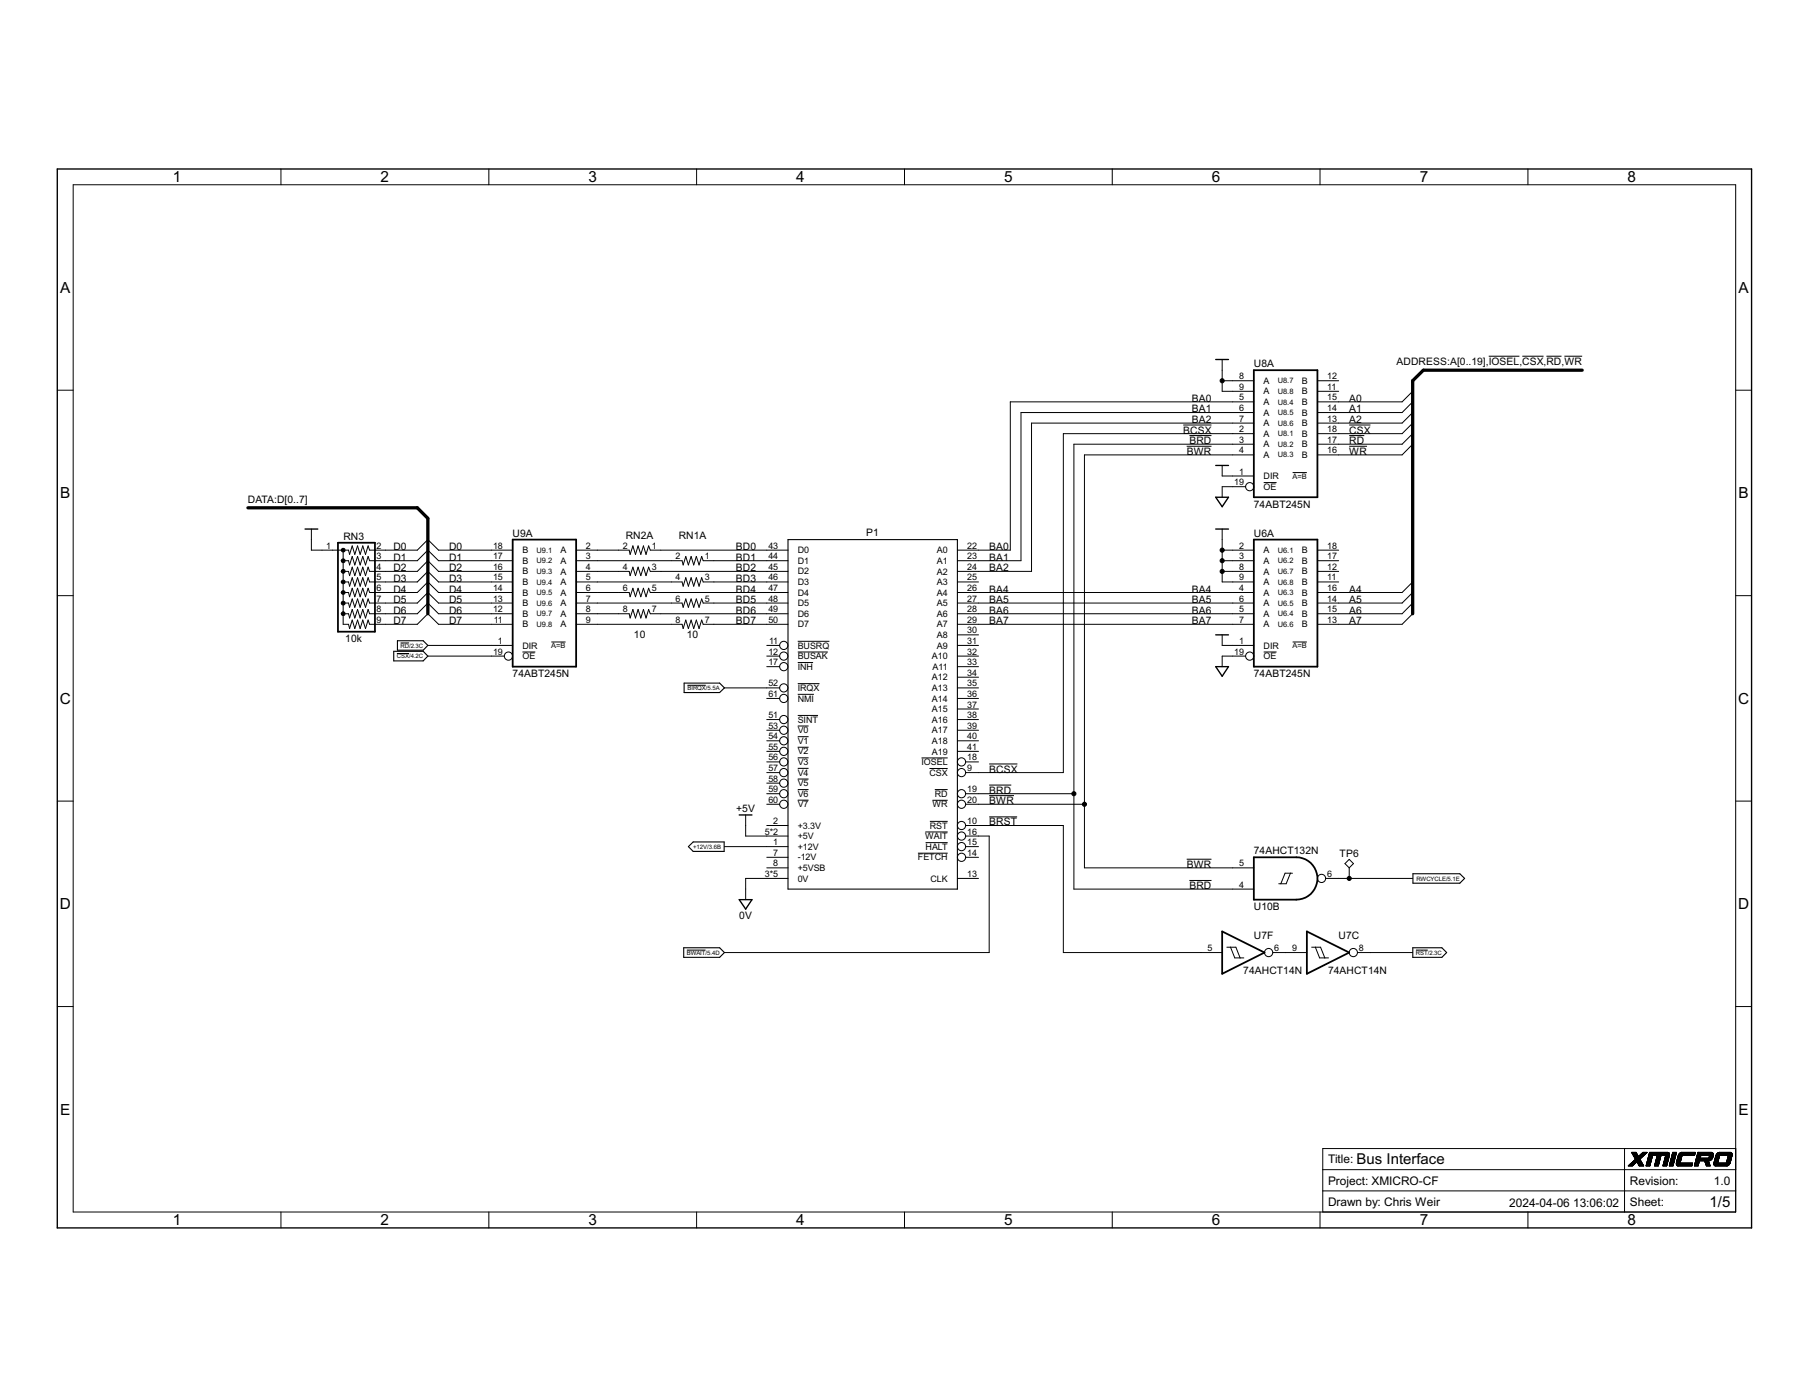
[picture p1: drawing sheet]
<svg xmlns="http://www.w3.org/2000/svg" width="279mm" height="216mm" viewBox="0 0 279 216" stroke-linecap="round" stroke-linejoin="round" font-family="sans-serif">
<g fill="none" stroke="#000" stroke-width=".15">
<path d="M11.3 28.5h256.8v158.7h-256.8zM43.4 26.1v2.4M75.5 26.1v2.4M107.6 26.1v2.4M139.7 26.1v2.4M171.8 26.1v2.4M203.9 26.1v2.4M236 26.1v2.4M188.8 55.5v4.9h4.9M188.8 58.8h4.9M203.5 58.8h3.3M229.9 55h4.8"/>
<path d="M235.1 55h3.3M238.8 55h2.4M241.6 55h2.8M8.8 60.3h2.5M182.8 65.6h4.3M183.3 68.9h3.8M183.7 67.3h3.4M188.8 71.9v1.6h4.9M192.4 75.2h-3.6v1.6M193.7 62.1h-37.7v22.9h-8.1M193.7 63.7h-36v22.9h-9.8M193.7 65.3h-34.4v22.9h-11.4"/>
<path d="M193.7 67h-29.5v52.3h-15.1M193.7 70.3h-26.2v63.7h26.2M193.7 68.6h-27.8v68.7h27.8M195.2 74.5h2M199.6 73h2.2M203.5 60.4h3.3M208.4 67.3h2.3M208.4 68.9h2.7M208.4 65.6h3.3M218.2 60.4l-1.6 1.7h-13.1M218.2 62.1l-1.6 1.6h-13.1M218.2 63.7l-1.6 1.6h-13.1"/>
<path d="M218.2 65.3l-1.6 1.7h-13.1M218.2 67l-1.6 1.6h-13.1M218.2 68.6l-1.6 1.7h-13.1M268.1 60.3h2.4M8.8 92h2.5M48.1 81.7v3.3h5.7l.2 .6 .4-1.3 .4 1.3 .4-1.3 .4 1.3 .4-1.3 .5 1.3 .4-1.3 .2 .7h7.4l1.6-1.7 1.6 1.7h11.5M53 86.6h.8l.2 .6 .4-1.3 .4 1.3 .4-1.3 .4 1.3 .4-1.3 .5 1.3 .4-1.3 .2 .7h7.4l1.6-1.6 1.6 1.6h11.5M53 88.2h.8l.2 .7 .4-1.3 .4 1.3 .4-1.3 .4 1.3 .4-1.3 .5 1.3 .4-1.3 .2 .6h7.4l1.6-1.6 1.6 1.6h11.5M53 89.9h.8l.2 .6 .4-1.3 .4 1.3 .4-1.3 .4 1.3 .4-1.3 .5 1.3 .4-1.3 .2 .7h7.4l1.6-1.7 1.6 1.7h11.5M53 91.5h.8l.2 .7 .4-1.4 .4 1.4 .4-1.4 .4 1.4 .4-1.4 .5 1.4 .4-1.4 .2 .7h7.4l1.6-1.6 1.6 1.6h11.5M53 93.1h.8l.2 .7 .4-1.3 .4 1.3 .4-1.3 .4 1.3 .4-1.3 .5 1.3 .4-1.3 .2 .6h7.4l1.6-1.6 1.6 1.6h11.5M53 94.8h.8l.2 .6 .4-1.3 .4 1.3 .4-1.3 .4 1.3 .4-1.3 .5 1.3 .4-1.3 .2 .7h7.4l1.6-1.7 1.6 1.7h11.5"/>
<path d="M53 85v11.4h.8l.2 .7 .4-1.3 .4 1.3 .4-1.3 .4 1.3 .4-1.3 .5 1.3 .4-1.3 .2 .6h7.4l1.6-1.6 1.6 1.6h11.5M61.9 99.3h1.3M66.1 99.7h13.1M85.2 99.1h2.2M89 85h8.2l.1 .6 .4-1.3 .4 1.3 .5-1.3 .4 1.3 .4-1.3 .4 1.3 .4-1.3 .2 .7h21.3M89 86.6h16.3l.2 .6 .4-1.3 .4 1.3 .4-1.3 .4 1.3 .4-1.3 .5 1.3 .4-1.3 .2 .7h13.1M89 88.2h8.2l.1 .7 .4-1.3 .4 1.3 .5-1.3 .4 1.3 .4-1.3 .4 1.3 .4-1.3 .2 .6h21.3M89 89.9h16.3l.2 .6 .4-1.3 .4 1.3 .4-1.3 .4 1.3 .4-1.3 .5 1.3 .4-1.3 .2 .7h13.1M89 91.5h8.2l.1 .7 .4-1.4 .4 1.4 .5-1.4 .4 1.4 .4-1.4 .4 1.4 .4-1.4 .2 .7h21.3M89 93.1h16.3l.2 .7 .4-1.3 .4 1.3 .4-1.3 .4 1.3 .4-1.3 .5 1.3 .4-1.3 .2 .6h13.1M89 94.8h8.2l.1 .6 .4-1.3 .4 1.3 .5-1.3 .4 1.3 .4-1.3 .4 1.3 .4-1.3 .2 .7h21.3M89 96.4h16.3l.2 .7 .4-1.3 .4 1.3 .4-1.3 .4 1.3 .4-1.3 .5 1.3 .4-1.3 .2 .6h13.1"/>
<path d="M118.4 99.7h2M123.2 99h4.9M147.9 89.9h3.2M147.9 91.5h45.8M147.9 93.1h45.8M147.9 94.8h45.8M147.9 96.4h45.8M147.9 98h3.2M147.9 99.7h3.2M188.8 85h4.9M188.8 86.6h4.9M188.8 88.2h4.9"/>
<path d="M188.8 81.7v8.2h4.9M188.8 98v1.7h4.9M199.6 99.1h2.2M203.5 85h3.3M203.5 86.6h3.3M203.5 88.2h3.3M203.5 89.9h3.3M218.2 89.9l-1.6 1.6h-13.1M218.2 91.5l-1.6 1.6h-13.1M218.2 93.1l-1.6 1.7h-13.1M218.2 94.8l-1.6 1.6h-13.1M268.1 92h2.4"/>
<path d="M61.3 100.9h1.9M66.1 101.3h11.8M80.7 100.7h2M106.2 105.8h2.8M111.9 106.2h8.5M118.4 117.7h2M118.4 111.1h2M118.4 101.3h2M118.4 103h2M118.4 107.9h2M118.4 119.3h2M118.4 116h2"/>
<path d="M118.4 114.4h2M118.4 112.8h2M123.2 117h1.7M123.2 110.5h3.1M123.2 105.6h3.4M123.2 118.7h1.7M123.2 115.4h1.7M123.2 113.8h1.7M123.2 112.1h1.7M123.2 107.2h2.5M123.2 100.7h4.6M123.2 102.3h2.4"/>
<path d="M142.3 117.1h4.1M143.6 118.7h2.8M147.9 111.1h3.2M147.9 101.3h3.2M147.9 103h3.2M147.9 104.6h3.2M147.9 106.2h3.2M147.9 107.9h3.2M147.9 109.5h3.2M147.9 116h3.2M147.9 114.4h3.2M147.9 112.8h3.2"/>
<path d="M149.1 117.7h2M152.8 118h4.3M192.4 101.3h-3.6v1.7M195.2 100.7h2M8.8 123.7h2.5M111.9 130.7h9.8M115.2 125.9v3.2h6.5M118.4 132.4h3.3M118.4 124.2h2M118.4 122.6h2M118.4 120.9h2M118.4 134h3.3"/>
<path d="M118.4 127.5h3.3M121.7 135.7h-6.5v3.2M123.2 123.6h1.7M123.2 121.9h1.7M123.2 120.3h1.7M141.8 131.8h4.6M142.9 128.5h3.5M143 130.1h3.4M143.6 126.9h2.8M144 123.6h2.4M144.4 121.9h2M147.9 135.7h3.2"/>
<path d="M149.1 130.7h2M149.1 132.4h2M149.1 124.2h18.4M149.1 122.6h16.8M149.1 129.1h3.7v18h-40.9M149.1 127.5h15.1v19.6h24.6M152.8 126.2h4.3M152.8 121.2h3.4M152.8 122.9h3.8M183.3 132.7h3.8M183.7 136h3.4M199.3 134.9l-.7 1.6h-1.1"/>
<path d="M199.6 134.9h-1.1l-.7 1.6M204.7 135.7h13.5M207.7 133.4l.7-.7 .6 .7-.6 .6zM208.4 134v1.7M268.1 123.7h2.4M8.8 155.4h2.5M106.1 146.7h2.9M189.5 146.3h1.4l.6 1.6M190.1 146.3l.6 1.6h1.4M196.6 147.1h5.2M202.6 146.3h1.4l.6 1.6M203.2 146.3l.6 1.6h1.4"/>
<path d="M209.7 147.1h8.5M218.7 146.7h1.8M268.1 155.4h2.4M250.9 177.4v9.8M251.7 179.9h.6M251.9 179.7h.7M252 178h.7M252.1 178h.6M252.1 178.1h.7M252.1 178.2h.7M252.1 179.5h.7M252.2 178.2h.6"/>
<path d="M252.2 178.3h.7M252.2 179.4h1.3M252.2 178.4h.7M252.2 180h-.6M252.2 179.4h1.2M252.3 179.9h-.7M252.3 178.4h.6M252.3 179.3h1.1M252.3 178.5h.7M252.3 179.9h-.6M252.3 178.6h.7M252.4 179.2h1"/>
<path d="M252.4 178.6h1.3M252.4 179.8h-.7M252.4 179.8h-.6M252.4 178.7h1.2M252.5 179.2h.8M252.5 179.7h-.7M252.5 178.8h1M252.5 179.1h.8M252.5 178.8h.9M252.5 178.9h.9M252.5 179.7h-.6M252.6 179.6h-.7"/>
<path d="M252.6 179h.7M252.6 179.6h-.6M252.7 179.5l-.7 .1M252.7 179.5h-.6M252.8 179.4l-.7 .1M252.8 179.4l.7 .1M252.9 179.5h.6M252.9 179.5l.7 .1M252.9 179.6h.7M253 179.7h.6M253 179.7h.7M253 179.8h.7"/>
<path d="M253.1 179.9h.6M253.1 179.9h.7M253.1 178.6h.6M253.1 180h.7M253.3 179h-.7M253.3 178.4h.7M253.4 178.9h-.8M253.6 178.2h.6M253.6 178.7h-1.2M253.7 178h.6M253.8 178.5l-.7 .1M253.8 178.5h-.6"/>
<path d="M253.9 178.5h-.7M253.9 178.4h-.6M254 178.4h-.7M254 178.3h-.6M254.1 178.3h-.7M254.1 178.2h-.7M254.2 178.2h-.7M254.2 178.1h-.6M254.3 179.9h.5M254.3 179.9h.6M254.3 179.8h.6M254.3 178.1h-.7"/>
<path d="M254.3 179.7h.6M254.4 179.6h.5M254.4 179.5h.6M254.4 178h-.7M254.4 179.4h.6M254.4 179.3h.6M254.4 179.2h.6M254.5 179.2h.5M254.5 179.1h.6M254.5 179h.6M254.5 178.9h.6M254.6 178.9h.5"/>
<path d="M254.6 178.8h.5M254.6 178.7h.6M254.6 178.6h.6M254.6 178.5h.6M254.7 178.5h.5M254.7 178.4h3.1M254.7 178.3h3.1M254.7 178.2h3.1M254.7 178.1h3.1M254.8 178l3 .1M254.8 178h2.9M254.8 180h-.5"/>
<path d="M254.9 179.7h-.6M255 179.4h-.6M255 179.3h-.6M255.1 179.2h-.6M255.1 179.1h-.6M255.2 178.7l-.6 .1M255.2 178.6l-.6 .1M255.2 178.5h-.6M255.2 178.4l-.4 1.7M255.6 180h.5M255.6 179.9h.6M255.6 179.8h.6"/>
<path d="M255.6 179.7h.6M255.7 179.7h.5M255.7 179.6h.5M255.7 179.5h.6M255.7 179.4h.6M255.7 179.3h.6M255.8 179.3h.5M255.8 179.2h.5M255.8 179.1h.6M255.8 179h.6M255.8 178.9h.6M255.9 178.8h.5"/>
<path d="M255.9 178.8h.6M255.9 178.7h.6M255.9 178.6h.6M255.9 178.5h.6M256 178.4l-.5 1.6h.6l.4-1.6M256.2 179.9h-.6M256.2 179.8h-.6M256.2 179.7h-.6M256.3 179.4l-.6 .1M256.3 179.2h-.5M256.4 179.1h-.6M256.4 179h-.6"/>
<path d="M256.4 178.9h-.6M256.5 178.5l-.6 .1M256.5 178.5h-.5M256.9 179.9h.6M256.9 179.8h.6M256.9 179.7h.6M257 179.6h.5M257 179.5h.6M257 179.4h.6M257 179.3h.6M257.1 179.2h.5M257.1 179.1h.6"/>
<path d="M257.1 179h.6M257.1 178.9h.6M257.2 178.9h.5M257.2 178.8h.5M257.2 178.7h.6M257.2 178.6h.6M257.2 178.5h.6M257.3 178.5h.5M257.3 178.4l-.5 1.7 .6-.1M257.5 180h-.6M257.5 179.6h-.5M257.6 179.5l-.6 .1"/>
<path d="M257.6 179.3h-.6M257.7 179h-.6M257.7 178.9h-.5M257.8 178.1l-.2-.1h-2.8l-.6 2.1 .6-.1M257.8 178.1v.1M257.8 178.6l-.6 .1M257.8 178.4h-3.1M257.8 178.2v.3M257.8 178.5l-.4 1.6M257.9 180h.5M257.9 179.9h.5M257.9 179.8h.5"/>
<path d="M257.9 179.8h.6M257.9 179.7h.6M257.9 179.6h.6M258 179.5h.5M258 179.4h.6M258 179.3h.6M258 179.2h.6M258.1 179.1h.5M258.1 179h.6M258.1 178.9h.6M258.1 178.8h.6M258.2 178.7h.5"/>
<path d="M258.2 178.6h.6M258.2 178.5h.6M258.2 178.4h.6M258.3 178.4h.5M258.3 178.3h.5M258.3 178.2h.6M258.3 178.1h.6M258.3 178h.6M258.4 178h.5l-.5 2h-.6zM258.5 179.6h-.6M258.5 179.5l-.5 .1M258.6 179.3h-.6"/>
<path d="M258.7 179h-.6M258.7 178.9h-.6M258.7 178.7l-.6 .1M258.8 178.6l-.6 .1M258.8 178.3h-.5M258.9 178.2h-.6M258.9 179.6h2.5l-.1 .4h-2.2M258.9 179.8h2.5M258.9 179.7h2.5M258.9 178.1h-.6M258.9 179.8v.1M258.9 179.7v.1"/>
<path d="M258.9 179.9h2.4M258.9 179.5h.6M258.9 178h-.6M258.9 179.9h.1M258.9 179.5v.2M259 179.9h2.3M259 179.5h.5M259 179.9l.1 .2M259 180h2.3M259 179.4h.5M259 179.3h.6M259 179.2h.6"/>
<path d="M259 179.1h.6M259.1 179h.5M259.1 179h.6M259.1 178.9h.6M259.1 178.8h.6M259.1 178.7h.6M259.2 178.6h.5M259.2 178.6h.6M259.2 178.5h.6M259.2 178.4h2.5M259.2 178.4l-.3 1.1M259.3 178.4h2.4"/>
<path d="M259.3 178.3h2.4M259.3 178.3l-.1 .1M259.3 178.2h2.5M259.4 178.2h2.4M259.4 178.2l-.1 .1M259.4 178.1h2.4M259.5 178.1h2.3M259.5 178.1l.2-.1h2.1l-.1 .4h-2.5M259.5 179.6h-.6M259.5 178.1l-.1 .1M259.5 179.4l-.5 .1M259.6 179.3l-.6 .1"/>
<path d="M259.6 178h2.2M259.6 179.3h-.6M259.7 178.9h-.6M259.7 178.8l-.6 .1M259.8 178.5h-.6M259.8 178.4l-.3 1.2M261.4 179.7h-2.5M261.7 179.9h.6M261.8 179.8h.5M261.8 178.3h-2.5M261.8 179.7h.6M261.8 179.6h.6"/>
<path d="M261.8 179.5h.6M261.9 179.5h.5M261.9 179.4h.5M261.9 179.2h2.2M262 179h2.4M262 178.9h2.4M262 178.9h2.5M262 178.8h2.5M262 178.8h.6M262 178.7h.6M262.1 178.7h.5M262.1 178.6h.5"/>
<path d="M262.1 178.6h.6M262.1 178.5h.6M262.1 178.4h2.5M262.1 178.3h2.5M262.2 178.3h2.4M262.2 178.2h2.4M262.2 178.1h2.4M262.2 178l2.3 .1M262.2 178h2.3M262.3 178l-.6 2.1 .6-.1M262.3 178h2.2M262.3 178l.4 .4-.1 .5"/>
<path d="M262.3 180h-.6M262.4 179.7h-.6M262.4 179.4h-.5M262.5 179.3h-.6M262.5 179.3l-.2 .8M262.7 178.6h-.6M262.7 178.5h-.6M263.3 179.3h.6M263.3 179.3l.3 .8M263.3 179.4h.6M263.3 179.3l.6 .1M263.4 179.5h.5"/>
<path d="M263.4 179.6h.6M263.4 179.7h.6M263.5 179.8h.5M263.5 179.9h.6M263.5 179.8h.6M263.5 180h.6M263.8 179.3l.3 .8-.6-.1M263.9 178.8h.6M264 178.8h.5M264 178.7h.5M264 179.3h-2.1M264 178.6h.6"/>
<path d="M264 178.5h.6M264.1 178.4l-.2 .5M264.2 179.2h-2.3M264.2 179.2l-.2 .1M264.3 179.1h-2.4M264.3 179.1l-.1 .1M264.3 179.1h-2.3M264.4 179l-.1 .1M264.4 179h-2.4M264.5 178l.1 .2M264.5 178.9l-.1 .1M264.5 178.8v.1"/>
<path d="M264.5 178.7l-.5 .1M264.5 178.7v.1M264.6 178.6l-.6 .1M264.6 178.2h.1M264.6 178.5h-.6M264.6 178.2v.1M264.6 178.5l-.1 .2M264.6 178.4h-2.5M264.6 178.3v.1M264.6 178.4v.1M264.7 179.7h2.4M264.7 179.7v.1"/>
<path d="M264.7 179.9h2.4M264.7 179.8h2.4M264.7 179.7h2.5M264.7 179.5h.6M264.7 179.5v.1M264.7 179.6v.1M264.7 179.8l.1 .1M264.8 179.9h2.2M264.8 179.5h.5M264.8 179.9v.1M264.8 180h2.2M264.8 179.4h.5"/>
<path d="M264.8 179.3h.5M264.8 179.3h.6M264.8 179.2h.6M264.8 179.1h.6M264.9 179h.5M264.9 179h.6M264.9 178.9h.6M264.9 178.8h.6M264.9 178.7h.6M265 178.7h.5M265 178.6h.6M265 178.5h.6"/>
<path d="M265 178.5l-.3 1M265 178.4h2.5M265.1 178.4h2.4M265.1 178.3h2.4M265.2 178.2h2.3M265.3 178.1h2.2M265.3 179.6h-.6M265.3 178.1l-.3 .4M265.3 179.5h-.5M265.3 178.1h2.1M265.4 178h2M265.4 178l-.1 .1"/>
<path d="M265.4 179.2h-.6M265.4 179.1h-.5M265.5 178.8h-.6M265.5 178.7h-.5M265.6 178.6h-.6M265.6 178l-.3 1.6M266.7 179.5h.5M266.7 179.5h.6M266.7 179.4h.6M266.7 179.3h.6M266.7 179.2h.6M266.8 179.2h.5"/>
<path d="M266.8 179.1h.5M266.8 179.1h.6M266.8 179h.6M266.8 178.9h.6M266.8 178.8h.6M266.9 178.7h.5M266.9 178.6h.6M266.9 178.5h.6M267 178.5h.5M267 178.4l-.4 1.2M267 179.9l-.3 .2M267.1 179.9h-.1"/>
<path d="M267.1 179.8h-2.4M267.1 179.7v.2M267.2 179.7h-.1M267.2 179.6h-2.5M267.2 179.6h-.6M267.2 179.6v.1M267.3 179.5h-.6M267.3 179.3l-.6 .1M267.3 179.3h-.6M267.4 179h-.6M267.4 178h.1M267.4 178l.1 .1"/>
<path d="M267.4 178.8h-.5M267.5 178.7h-.6M267.5 178.1v.1M267.5 178.6h-.6M267.5 178.1h-2.3M267.5 178.5l-.3 1.1M267.5 178.4h-2.5M267.5 178.3h-2.4M267.5 178.2h-2.4M267.5 178.4v.1M267.5 178.2v.2M268.1 177.4h-63.8v9.8"/>
<path d="M43.4 187.2v2.4M75.5 187.2v2.4M107.6 187.2v2.4M139.7 187.2v2.4M171.8 187.2v2.4M203.9 187.2v2.4M204.3 180.6h63.8M204.3 183.9h63.8M236 187.2v2.4M252.1 180l-.6 .1 1.1-1.1-.6-1h.7l.3 .6 .8-.6h.6l-1.1 1 .6 1.1-.7-.1-.4-.6-.7 .7M252.2 180h-.7M253.2 180h.6"/>
<path d="M254.3 180h.5M256.9 180h.5M257.8 180h.6M261.7 180h.6M264.8 180h2.1M264.8 180h.1M264.9 180h.1M264.9 180h1.9M264.9 180l.1 .1"/>
<circle cx="193" cy="75.2" r=".64"/>
<circle cx="121.1" cy="99.7" r=".64"/>
<circle cx="78.5" cy="101.3" r=".64"/>
<circle cx="121.1" cy="114.4" r=".64"/>
<circle cx="121.1" cy="103" r=".64"/>
<circle cx="121.1" cy="101.3" r=".64"/>
<circle cx="121.1" cy="117.7" r=".64"/>
<circle cx="121.1" cy="119.3" r=".64"/>
<circle cx="121.1" cy="107.9" r=".64"/>
<circle cx="121.1" cy="111.1" r=".64"/>
<circle cx="121.1" cy="106.2" r=".64"/>
<circle cx="121.1" cy="116" r=".64"/>
<circle cx="121.1" cy="112.8" r=".64"/>
<circle cx="148.5" cy="119.3" r=".64"/>
<circle cx="148.5" cy="117.7" r=".64"/>
<circle cx="193" cy="101.3" r=".64"/>
<circle cx="121.1" cy="124.2" r=".64"/>
<circle cx="121.1" cy="122.6" r=".64"/>
<circle cx="121.1" cy="120.9" r=".64"/>
<circle cx="148.5" cy="124.2" r=".64"/>
<circle cx="148.5" cy="130.7" r=".64"/>
<circle cx="148.5" cy="122.6" r=".64"/>
<circle cx="148.5" cy="132.4" r=".64"/>
<circle cx="148.5" cy="129.1" r=".64"/>
<circle cx="148.5" cy="127.5" r=".64"/>
<circle cx="204.1" cy="135.7" r=".64"/>
<circle cx="195.9" cy="147.1" r=".64"/>
<circle cx="209" cy="147.1" r=".64"/>
</g>
<path d="M61.4 99h4l.7 .7-.7 .7h-4zM121.7 83.3h26.2v54h-26.2zM60.8 100.6h4.6l.7 .7-.7 .8h-4.6zM105.7 105.5h5.4l.8 .7-.8 .8h-5.4zM106.3 130.7l.8-.7h4.7v1.5h-4.7zM218.2 134.9h7.3l.7 .8-.7 .7h-7.3zM105.6 146.4h5.5l.8 .7-.8 .7h-5.5zM218.2 146.4h4.5l.7 .7-.7 .7h-4.5z" fill="none" stroke="#000" stroke-width=".17"/>
<path d="M8.8 26.1h261.7v163.5h-261.7zM187.8 55.5h1.9M187.8 71.9h1.9M187.8 76.8h1.9l-.9 1.5zM47.1 81.7h2M187.8 98h1.9M187.8 81.7h1.9M187.8 103h1.9l-.9 1.4zM114.2 125.9h1.9M114.2 138.9h1.9l-.9 1.5z" fill="none" stroke="#000" stroke-width=".21"/>
<path d="M193.7 57.2h9.8v19.6h-9.8zM52.2 83.8h5.7v13.8h-5.7zM79.2 83.3h9.8v19.7h-9.8zM193.7 83.3h9.8v19.7h-9.8zM193.7 132.4h6.5a3.3 3.3 0 0 1 3.3 3.3 3.3 3.3 0 0 1-3.3 3.2h-6.5zM188.8 143.8l6.5 3.3-6.5 3.3zM201.8 143.8l6.6 3.3-6.6 3.3z" fill="none" stroke="#000" stroke-width=".28"/>
<g fill="#000" stroke="#000" stroke-width=".15">
<path d="M52.8 94.6l.3-.1 .2 .1v.4l-.4 .1-.2-.3h.3h-.3z" fill-rule="evenodd"/>
<path d="M52.8 93l.1-.1 .4 .1v.3l-.2 .1-.3-.1-.1-.2h.3h-.3z" fill-rule="evenodd"/>
<path d="M52.8 91.3l.3-.1 .2 .1v.4l-.4 .1-.2-.3h.3h-.3z" fill-rule="evenodd"/>
<path d="M52.8 89.7l.3-.1 .2 .1v.3l-.4 .1-.2-.2h.3h-.3z" fill-rule="evenodd"/>
<path d="M52.8 88.1l.1-.2 .4 .2v.3l-.2 .1-.3-.1-.1-.2h.3h-.3z" fill-rule="evenodd"/>
<path d="M52.8 86.4l.1-.1 .4 .1v.4l-.2 .1-.3-.1-.1-.2h.3h-.3z" fill-rule="evenodd"/>
<path d="M52.8 84.8l.3-.1 .2 .1v.3l-.4 .1-.2-.2 .3-.1-.3 .1z" fill-rule="evenodd"/>
<circle cx="188.8" cy="58.8" r=".32"/>
<circle cx="188.8" cy="88.2" r=".32"/>
<circle cx="188.8" cy="86.6" r=".32"/>
<circle cx="188.8" cy="85" r=".32"/>
<circle cx="165.9" cy="122.6" r=".32"/>
<circle cx="167.5" cy="124.2" r=".32"/>
<circle cx="208.4" cy="135.7" r=".32"/>
</g>
<path d="M244.4 57.2h-24.6l-1.6 1.6v36M38.3 78.4h26.2l1.6 1.7v14.7" fill="none" stroke="#000" stroke-width=".51"/>
<g font-size="2.6">
<text x="26.7" y="28.1">1</text>
<text x="58.8" y="28.1">2</text>
<text x="90.9" y="28.1">3</text>
<text x="123" y="28.1">4</text>
<text x="155.1" y="28.1">5</text>
<text x="187.2" y="28.1">6</text>
<text x="219.3" y="28.1">7</text>
<text x="251.4" y="28.1">8</text>
<text x="9.3" y="45.2">A</text>
<text x="268.5" y="45.2">A</text>
<text x="9.3" y="77">B</text>
<text x="268.5" y="77">B</text>
<text x="9.2" y="108.7">C</text>
<text x="268.5" y="108.7">C</text>
<text x="9.2" y="140.4">D</text>
<text x="268.5" y="140.4">D</text>
<text x="9.3" y="172.1">E</text>
<text x="268.5" y="172.1">E</text>
<text x="209.5" y="179.8">Bus Interface</text>
<text x="26.7" y="189.2">1</text>
<text x="58.8" y="189.2">2</text>
<text x="90.9" y="189.2">3</text>
<text x="123" y="189.2">4</text>
<text x="155.1" y="189.2">5</text>
<text x="187.2" y="189.2">6</text>
<text x="219.3" y="189.2">7</text>
<text x="251.4" y="189.2">8</text>
<text x="264" y="186.3">1/5</text>
</g>
<g font-size="2.1">
<text x="205.1" y="179.7">Title:</text>
<text x="205.1" y="182.9">Project: XMICRO-CF</text>
<text x="251.7" y="182.9">Revision:</text>
<text x="264.7" y="182.9">1.0</text>
<text x="205.1" y="186.2">Drawn by: Chris Weir</text>
<text x="233.1" y="186.4">2024-04-06</text>
<text x="243" y="186.4">13:06:02</text>
<text x="251.7" y="186.2">Sheet:</text>
</g>
<g font-size="1.8">
<text x="193.7" y="56.8">U8A</text>
<text x="215.7" y="56.3">ADDRESS:A[0..19],IOSEL,CSX,RD,WR</text>
<text x="184.1" y="65.3">BA2</text>
<text x="184.1" y="63.7">BA1</text>
<text x="184.1" y="62.1">BA0</text>
<text x="208.4" y="65.3">A2</text>
<text x="208.4" y="63.7">A1</text>
<text x="208.4" y="62.1">A0</text>
<text x="182.8" y="67">BCSX</text>
<text x="183.3" y="70.2">BWR</text>
<text x="183.7" y="68.6">BRD</text>
<text x="208.4" y="68.6">RD</text>
<text x="208.4" y="70.2">WR</text>
<text x="208.4" y="67">CSX</text>
<text x="38.3" y="77.6">DATA:D[0..7]</text>
<text x="53" y="83.3">RN3</text>
<text x="79.2" y="82.9">U9A</text>
<text x="96.6" y="83.2">RN2A</text>
<text x="104.8" y="83.2">RN1A</text>
<text x="133.8" y="82.8">P1</text>
<text x="193.7" y="78.4">74ABT245N</text>
<text x="193.7" y="82.9">U6A</text>
<text x="60.8" y="85">D0</text>
<text x="60.8" y="86.6">D1</text>
<text x="60.8" y="88.2">D2</text>
<text x="60.8" y="89.9">D3</text>
<text x="69.4" y="85">D0</text>
<text x="69.4" y="86.6">D1</text>
<text x="69.4" y="88.2">D2</text>
<text x="69.4" y="89.9">D3</text>
<text x="113.7" y="85">BD0</text>
<text x="113.7" y="88.2">BD2</text>
<text x="113.7" y="86.6">BD1</text>
<text x="113.7" y="89.9">BD3</text>
<text x="152.8" y="88.2">BA2</text>
<text x="152.8" y="86.6">BA1</text>
<text x="152.8" y="85">BA0</text>
<text x="60.8" y="91.5">D4</text>
<text x="60.8" y="93.1">D5</text>
<text x="60.8" y="94.8">D6</text>
<text x="69.4" y="91.5">D4</text>
<text x="69.4" y="93.1">D5</text>
<text x="69.4" y="94.8">D6</text>
<text x="113.7" y="91.5">BD4</text>
<text x="113.7" y="94.8">BD6</text>
<text x="113.7" y="93.1">BD5</text>
<text x="152.8" y="91.5">BA4</text>
<text x="152.8" y="93.1">BA5</text>
<text x="152.8" y="94.8">BA6</text>
<text x="184.1" y="91.5">BA4</text>
<text x="184.1" y="93.1">BA5</text>
<text x="184.1" y="94.8">BA6</text>
<text x="208.4" y="94.8">A6</text>
<text x="208.4" y="93.1">A5</text>
<text x="208.4" y="91.5">A4</text>
<text x="53.3" y="99.2">10k</text>
<text x="60.8" y="96.4">D7</text>
<text x="69.4" y="96.4">D7</text>
<text x="97.9" y="98.5">10</text>
<text x="106.1" y="98.5">10</text>
<text x="113.7" y="96.4">BD7</text>
<text x="152.8" y="96.4">BA7</text>
<text x="184.1" y="96.4">BA7</text>
<text x="208.4" y="96.4">A7</text>
<text x="79.2" y="104.6">74ABT245N</text>
<text x="193.7" y="104.6">74ABT245N</text>
<text x="152.8" y="119.3">BCSX</text>
<text x="113.7" y="125.4">+5V</text>
<text x="152.8" y="122.6">BRD</text>
<text x="152.8" y="124.2">BWR</text>
<text x="152.8" y="127.5">BRST</text>
<text x="193.7" y="131.9">74AHCT132N</text>
<text x="183.3" y="134">BWR</text>
<text x="183.7" y="137.3">BRD</text>
<text x="206.9" y="132.4">TP6</text>
<text x="114.2" y="141.9">0V</text>
<text x="193.7" y="140.5">U10B</text>
<text x="193.7" y="145.1">U7F</text>
<text x="206.7" y="145.1">U7C</text>
<text x="192" y="150.4">74AHCT14N</text>
<text x="205.1" y="150.4">74AHCT14N</text>
</g>
<g font-size="1.5">
<text x="191.4" y="58.6">8</text>
<text x="195.2" y="59.3">A</text>
<text x="201.1" y="59.3">B</text>
<text x="205" y="58.6">12</text>
<text x="191.4" y="61.8">5</text>
<text x="191.4" y="63.5">6</text>
<text x="191.4" y="65.1">7</text>
<text x="191.4" y="60.2">9</text>
<text x="195.2" y="62.6">A</text>
<text x="195.2" y="64.2">A</text>
<text x="195.2" y="65.8">A</text>
<text x="195.2" y="60.9">A</text>
<text x="201.1" y="62.6">B</text>
<text x="201.1" y="64.2">B</text>
<text x="201.1" y="65.8">B</text>
<text x="201.1" y="60.9">B</text>
<text x="205" y="61.8">15</text>
<text x="205" y="63.5">14</text>
<text x="205" y="65.1">13</text>
<text x="205" y="60.2">11</text>
<text x="191.4" y="66.7">2</text>
<text x="191.4" y="68.4">3</text>
<text x="191.4" y="70">4</text>
<text x="195.2" y="67.5">A</text>
<text x="195.2" y="69.1">A</text>
<text x="195.2" y="70.7">A</text>
<text x="201.1" y="67.5">B</text>
<text x="201.1" y="69.1">B</text>
<text x="201.1" y="70.7">B</text>
<text x="205" y="66.7">18</text>
<text x="205" y="68.4">17</text>
<text x="205" y="70">16</text>
<text x="190.6" y="74.9">19</text>
<text x="191.4" y="73.3">1</text>
<text x="195.2" y="74">DIR</text>
<text x="195.2" y="75.6">OE</text>
<text x="50.4" y="84.7">1</text>
<text x="58.1" y="84.7">2</text>
<text x="58.1" y="86.4">3</text>
<text x="58.1" y="88">4</text>
<text x="58.1" y="89.6">5</text>
<text x="76.1" y="84.7">18</text>
<text x="76.1" y="86.4">17</text>
<text x="76.1" y="88">16</text>
<text x="76.1" y="89.6">15</text>
<text x="80.7" y="85.4">B</text>
<text x="80.7" y="87.1">B</text>
<text x="80.7" y="88.7">B</text>
<text x="86.6" y="85.5">A</text>
<text x="86.6" y="87.1">A</text>
<text x="86.6" y="88.7">A</text>
<text x="90.5" y="84.7">2</text>
<text x="90.5" y="86.4">3</text>
<text x="90.5" y="88">4</text>
<text x="90.5" y="89.6">5</text>
<text x="96.2" y="84.7">2</text>
<text x="96.2" y="88">4</text>
<text x="100.7" y="84.7">1</text>
<text x="100.7" y="88">3</text>
<text x="104.4" y="86.4">2</text>
<text x="104.4" y="89.6">4</text>
<text x="108.8" y="86.4">1</text>
<text x="108.8" y="89.6">3</text>
<text x="118.7" y="84.7">43</text>
<text x="118.7" y="86.4">44</text>
<text x="118.7" y="88">45</text>
<text x="118.7" y="89.6">46</text>
<text x="123.2" y="85.4">D0</text>
<text x="123.2" y="87.1">D1</text>
<text x="123.2" y="88.7">D2</text>
<text x="144.7" y="85.5">A0</text>
<text x="144.7" y="87.1">A1</text>
<text x="144.7" y="88.7">A2</text>
<text x="149.4" y="84.7">22</text>
<text x="149.4" y="86.4">23</text>
<text x="149.4" y="88">24</text>
<text x="149.4" y="89.6">25</text>
<text x="191.4" y="84.7">2</text>
<text x="191.4" y="86.4">3</text>
<text x="191.4" y="88">8</text>
<text x="191.4" y="89.6">9</text>
<text x="195.2" y="85.5">A</text>
<text x="195.2" y="87.1">A</text>
<text x="195.2" y="88.7">A</text>
<text x="201.1" y="85.4">B</text>
<text x="201.1" y="87.1">B</text>
<text x="201.1" y="88.7">B</text>
<text x="205" y="84.7">18</text>
<text x="205" y="86.4">17</text>
<text x="205" y="88">12</text>
<text x="205" y="89.6">11</text>
<text x="58.1" y="91.3">6</text>
<text x="58.1" y="92.9">7</text>
<text x="58.1" y="94.5">8</text>
<text x="76.1" y="91.3">14</text>
<text x="76.1" y="92.9">13</text>
<text x="76.1" y="94.5">12</text>
<text x="80.7" y="90.4">B</text>
<text x="80.7" y="92">B</text>
<text x="80.7" y="93.6">B</text>
<text x="80.7" y="95.3">B</text>
<text x="86.6" y="90.4">A</text>
<text x="86.6" y="92">A</text>
<text x="86.6" y="93.6">A</text>
<text x="86.6" y="95.3">A</text>
<text x="90.5" y="91.3">6</text>
<text x="90.5" y="92.9">7</text>
<text x="90.5" y="94.5">8</text>
<text x="96.2" y="91.3">6</text>
<text x="96.2" y="94.5">8</text>
<text x="100.7" y="91.3">5</text>
<text x="100.7" y="94.5">7</text>
<text x="104.4" y="92.9">6</text>
<text x="108.8" y="92.9">5</text>
<text x="118.7" y="91.3">47</text>
<text x="118.7" y="92.9">48</text>
<text x="118.7" y="94.5">49</text>
<text x="123.2" y="90.4">D3</text>
<text x="123.2" y="92">D4</text>
<text x="123.2" y="93.6">D5</text>
<text x="123.2" y="95.3">D6</text>
<text x="144.7" y="90.4">A3</text>
<text x="144.7" y="92">A4</text>
<text x="144.7" y="93.6">A5</text>
<text x="144.7" y="95.3">A6</text>
<text x="149.4" y="91.3">26</text>
<text x="149.4" y="92.9">27</text>
<text x="149.4" y="94.5">28</text>
<text x="191.4" y="91.3">4</text>
<text x="191.4" y="92.9">6</text>
<text x="191.4" y="94.5">5</text>
<text x="195.2" y="92">A</text>
<text x="195.2" y="93.6">A</text>
<text x="195.2" y="95.3">A</text>
<text x="195.2" y="90.4">A</text>
<text x="201.1" y="92">B</text>
<text x="201.1" y="93.6">B</text>
<text x="201.1" y="95.3">B</text>
<text x="201.1" y="90.4">B</text>
<text x="205" y="91.3">16</text>
<text x="205" y="92.9">14</text>
<text x="205" y="94.5">15</text>
<text x="58.1" y="96.2">9</text>
<text x="76.1" y="101.1">19</text>
<text x="76.3" y="96.2">11</text>
<text x="76.9" y="99.5">1</text>
<text x="80.7" y="100.2">DIR</text>
<text x="80.7" y="101.8">OE</text>
<text x="80.7" y="96.9">B</text>
<text x="86.6" y="96.9">A</text>
<text x="90.5" y="96.2">9</text>
<text x="104.4" y="96.2">8</text>
<text x="108.8" y="96.2">7</text>
<text x="118.7" y="96.2">50</text>
<text x="118.7" y="101.1">12</text>
<text x="118.8" y="99.5">11</text>
<text x="123.2" y="96.9">D7</text>
<text x="123.2" y="101.8">BUSAK</text>
<text x="123.2" y="100.2">BUSRQ</text>
<text x="143.9" y="101.8">A10</text>
<text x="144.7" y="96.9">A7</text>
<text x="144.7" y="98.5">A8</text>
<text x="144.7" y="100.2">A9</text>
<text x="149.4" y="96.2">29</text>
<text x="149.4" y="97.8">30</text>
<text x="149.4" y="99.5">31</text>
<text x="149.4" y="101.1">32</text>
<text x="190.6" y="101.1">19</text>
<text x="191.4" y="99.5">1</text>
<text x="191.4" y="96.2">7</text>
<text x="195.2" y="100.2">DIR</text>
<text x="195.2" y="101.8">OE</text>
<text x="195.2" y="96.9">A</text>
<text x="201.1" y="96.9">B</text>
<text x="205" y="96.2">13</text>
<text x="118.7" y="106">52</text>
<text x="118.7" y="107.6">61</text>
<text x="118.7" y="102.7">17</text>
<text x="123.2" y="106.7">IRQX</text>
<text x="123.2" y="103.4">INH</text>
<text x="143.9" y="105.1">A12</text>
<text x="143.9" y="106.7">A13</text>
<text x="144" y="103.4">A11</text>
<text x="149.4" y="102.7">33</text>
<text x="149.4" y="104.4">34</text>
<text x="149.4" y="106">35</text>
<text x="149.4" y="107.6">36</text>
<text x="118.7" y="110.9">51</text>
<text x="118.7" y="112.5">53</text>
<text x="123.2" y="111.6">SINT</text>
<text x="123.2" y="113.3">V0</text>
<text x="123.2" y="108.3">NMI</text>
<text x="143.9" y="108.4">A14</text>
<text x="143.9" y="110">A15</text>
<text x="143.9" y="113.3">A17</text>
<text x="143.9" y="111.6">A16</text>
<text x="149.4" y="109.3">37</text>
<text x="149.4" y="112.5">39</text>
<text x="149.4" y="110.9">38</text>
<text x="118.7" y="119.1">57</text>
<text x="118.7" y="117.4">56</text>
<text x="118.7" y="115.8">55</text>
<text x="118.7" y="114.2">54</text>
<text x="123.2" y="119.8">V4</text>
<text x="123.2" y="118.2">V3</text>
<text x="123.2" y="116.5">V2</text>
<text x="123.2" y="114.9">V1</text>
<text x="142.3" y="118.2">IOSEL</text>
<text x="143.5" y="119.8">CSX</text>
<text x="143.9" y="114.9">A18</text>
<text x="143.9" y="116.5">A19</text>
<text x="149.4" y="117.4">18</text>
<text x="149.4" y="119.1">9</text>
<text x="149.4" y="114.2">40</text>
<text x="149.4" y="115.8">41</text>
<text x="118.7" y="124">60</text>
<text x="118.7" y="122.4">59</text>
<text x="118.7" y="120.7">58</text>
<text x="123.2" y="124.7">V7</text>
<text x="123.2" y="123.1">V6</text>
<text x="123.2" y="121.4">V5</text>
<text x="144" y="124.7">WR</text>
<text x="144.4" y="123.1">RD</text>
<text x="149.4" y="124">20</text>
<text x="149.4" y="122.4">19</text>
<text x="118.1" y="128.9">5*2</text>
<text x="119.4" y="130.5">1</text>
<text x="119.4" y="127.3">2</text>
<text x="123.2" y="131.2">+12V</text>
<text x="123.2" y="129.6">+5V</text>
<text x="123.2" y="128">+3.3V</text>
<text x="142.9" y="129.6">WAIT</text>
<text x="143" y="131.2">HALT</text>
<text x="143.6" y="128">RST</text>
<text x="149.4" y="130.5">15</text>
<text x="149.4" y="128.9">16</text>
<text x="149.4" y="127.3">10</text>
<text x="118.1" y="135.4">3*5</text>
<text x="119.4" y="132.2">7</text>
<text x="119.4" y="133.8">8</text>
<text x="123.2" y="132.9">-12V</text>
<text x="123.2" y="136.1">0V</text>
<text x="123.2" y="134.5">+5VSB</text>
<text x="141.8" y="132.9">FETCH</text>
<text x="143.7" y="136.2">CLK</text>
<text x="149.4" y="135.4">13</text>
<text x="149.4" y="132.2">14</text>
<text x="191.4" y="137.1">4</text>
<text x="191.4" y="133.8">5</text>
<text x="205" y="135.4">6</text>
<text x="186.5" y="146.9">5</text>
<text x="196.8" y="146.9">6</text>
<text x="199.6" y="146.9">9</text>
<text x="209.9" y="146.9">8</text>
</g>
<g font-size="1.3">
<text x="197.4" y="59.2">U8.7</text>
<text x="197.4" y="62.5">U8.4</text>
<text x="197.4" y="64.1">U8.5</text>
<text x="197.4" y="65.7">U8.6</text>
<text x="197.4" y="60.8">U8.8</text>
<text x="197.4" y="67.4">U8.1</text>
<text x="197.4" y="69">U8.2</text>
<text x="197.4" y="70.6">U8.3</text>
<text x="199.6" y="73.9">A=B</text>
<text x="82.9" y="85.4">U9.1</text>
<text x="82.9" y="87">U9.2</text>
<text x="82.9" y="88.6">U9.3</text>
<text x="197.4" y="85.4">U6.1</text>
<text x="197.4" y="87">U6.2</text>
<text x="197.4" y="88.6">U6.7</text>
<text x="82.9" y="90.3">U9.4</text>
<text x="82.9" y="91.9">U9.5</text>
<text x="82.9" y="93.5">U9.6</text>
<text x="82.9" y="95.2">U9.7</text>
<text x="197.4" y="91.9">U6.3</text>
<text x="197.4" y="93.5">U6.5</text>
<text x="197.4" y="95.2">U6.4</text>
<text x="197.4" y="90.3">U6.8</text>
<text x="82.9" y="96.8">U9.8</text>
<text x="85.2" y="100.1">A=B</text>
<text x="197.4" y="96.8">U6.6</text>
<text x="199.6" y="100.1">A=B</text>
</g>
<g font-size="1">
<text x="61.3" y="101.6">CSX/4.2C</text>
<text x="61.9" y="100">RD/2.3C</text>
<text x="106.2" y="106.6">BIRQX/5.5A</text>
<text x="107.1" y="131.1">+12V/3.6B</text>
<text x="218.8" y="136">RWCYCLE/5.1E</text>
<text x="106.1" y="147.4">BWAIT/5.4D</text>
<text x="218.7" y="147.4">RST/2.3C</text>
</g>
</svg>
